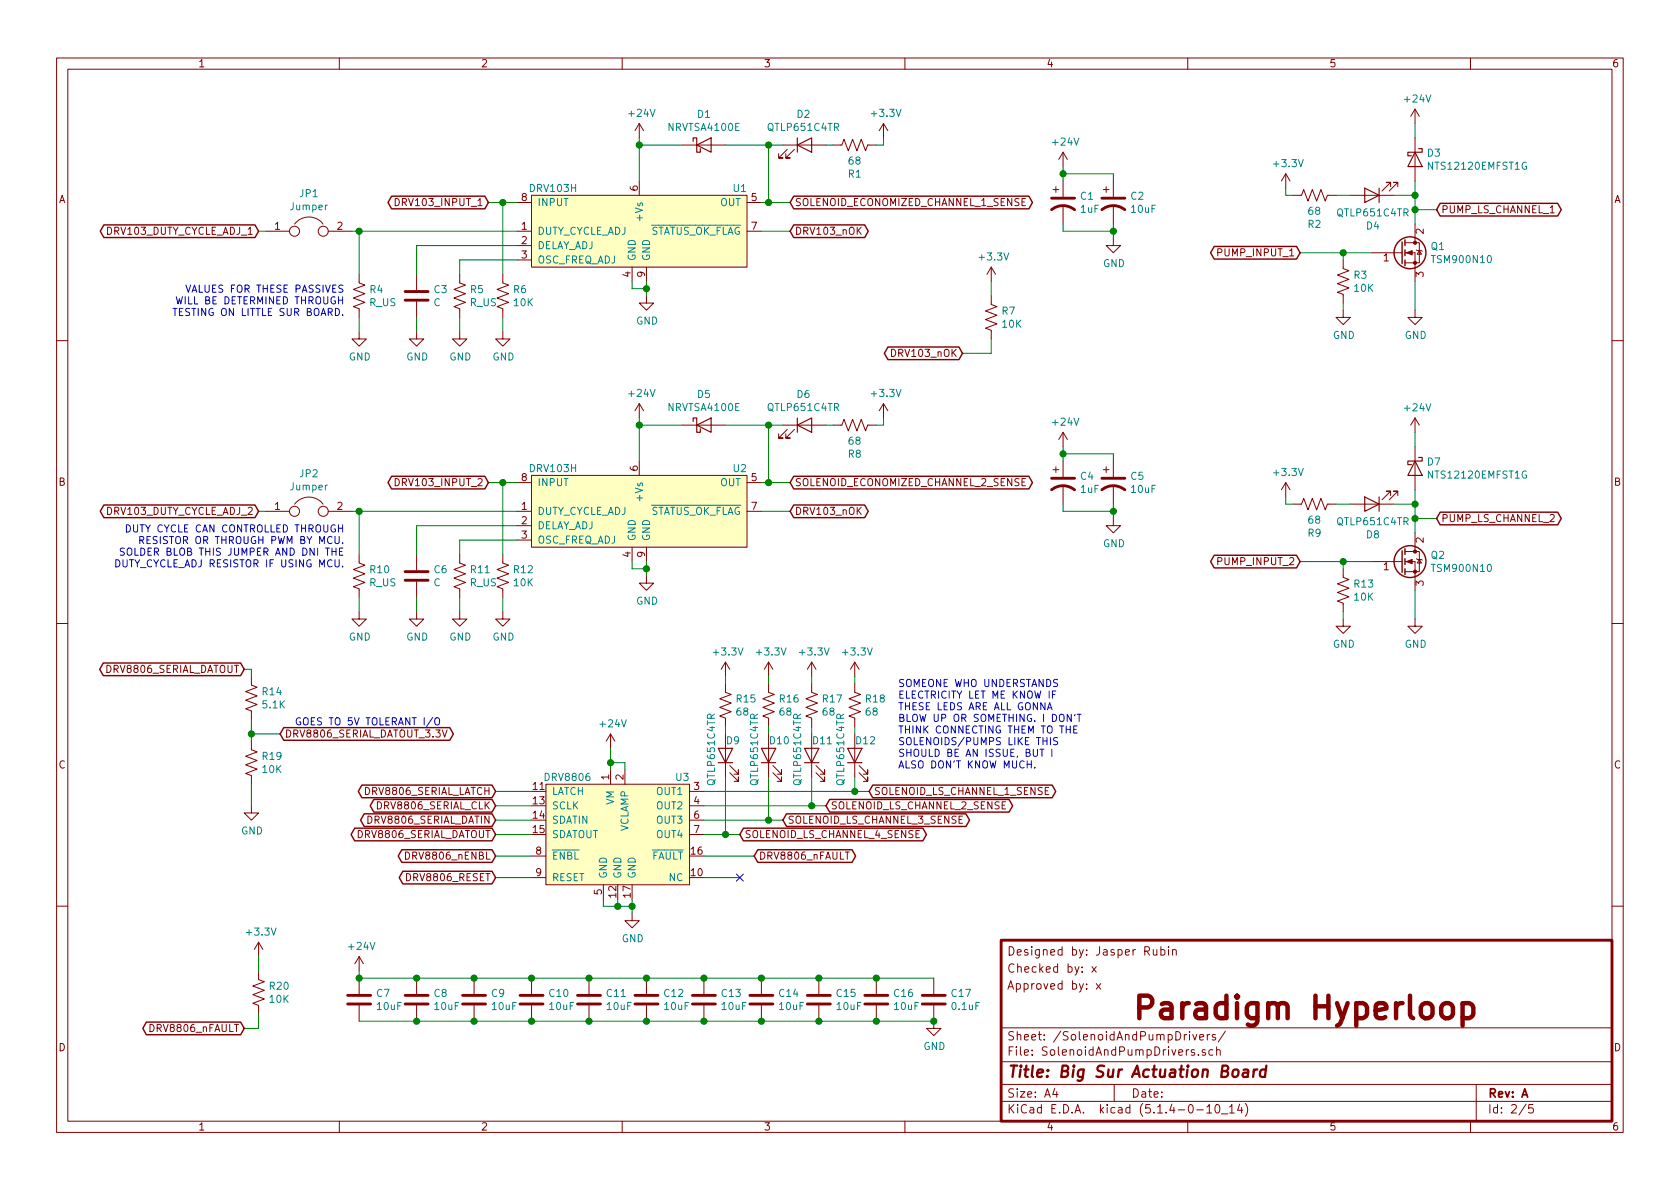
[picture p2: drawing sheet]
<svg xmlns="http://www.w3.org/2000/svg" width="297mm" height="210mm" viewBox="0 0 297 210" stroke-linecap="round" stroke-linejoin="round" font-family="sans-serif">
<g fill="none" stroke="#840000" stroke-width=".51">
<path d="M185.9 37.1a3.3 3.3 0 0 1 4.1 0M185.9 35h4.1M194.8 37.1a3.3 3.3 0 0 1 4.1 0M194.8 35h4.1M71.6 53.1h4.1M71.6 51.6h4.1M185.9 86.6a3.3 3.3 0 0 1 4.1 0M185.9 84.6h4.1M194.8 86.6a3.3 3.3 0 0 1 4.1 0M194.8 84.6h4.1M71.6 102.6h4.1M71.6 101.1h4.1"/>
<path d="M61.5 177.5h4M61.5 176h4M71.6 177.5h4.1M71.6 176h4.1M81.8 177.5h4.1M81.8 176h4.1M91.9 177.5h4.1M91.9 176h4.1M102.1 177.5h4.1M102.1 176h4.1M112.3 177.5h4M112.3 176h4"/>
<path d="M122.4 177.5h4.1M122.4 176h4.1M132.6 177.5h4.1M132.6 176h4.1M142.7 177.5h4.1M142.7 176h4.1M152.9 177.5h4.1M152.9 176h4.1M163.1 177.5h4M163.1 176h4M177 166.3h108v32h-108z"/>
</g>
<g fill="none" stroke="#840000" stroke-width=".18">
<path d="M10 10.3h277v189.9h-277zM12 12.2h273v186.1h-273zM60 10.3v1.9M110 10.3v1.9M160 10.3v1.9M210 10.3v1.9M250.2 19.3v2.5M250.2 19.3l-.8 1.3M250.2 19.3l.8 1.3M260 10.3v1.9M52.1 39.6a3.2 3.2 0 0 1 5 0M69.9 35.1a.64 .64 0 0 1 .7 .6 .64 .64 0 0 1-.7 .7z"/>
<path d="M91.4 35.8h2.6M94 34.5h38.1v12.7h-38.1zM113 21.8v2.6M113 32v2.5M113 21.8l-.7 1.3M113 21.8l.8 1.3M120.6 25.6h7.7M132.1 35.8h2.5M138.4 25.6h7.6M139.2 26.4l-1.5 1.5h.7h-.7v-.7M140.5 26.4l-1.6 1.5h.8h-.8v-.7M147.3 25.6h1.5l.4-1 .8 2.1 .7-2.1 .8 2.1 .8-2.1 .7 2.1 .4-1.1h1.5"/>
<path d="M156.2 21.8l-.8 1.3M156.2 21.8v2.6M156.2 21.8l.8 1.3M186.2 33.5h1M186.7 33v1M188 26.9v2.6M188 32v2.8M188 36.3v3.3M188 26.9l-.8 1.3M188 26.9l.7 1.3M195.1 33.5h1M195.6 33v1"/>
<path d="M196.8 32v2.8M196.8 36.3v3.3M227.3 30.7v2.6M227.3 30.7l-.7 1.3M227.3 30.7l.8 1.3M228.6 34.5h1.5l.4-1 .8 2.1 .7-2.1 .8 2.1 .8-2.1 .7 2.1 .4-1.1h1.5M238.8 34.5h7.6M245.9 33v-.7h-.8h.8l-1.6 1.5M247.1 33v-.7h-.7h.7l-1.5 1.5M250.2 24.4v7.6M250.2 39.6v3.3M274.1 37.6h.7"/>
<path d="M47 40.9h4.2M58 40.9h4.2M63.5 48.5v1.5l1 .4-2 .8 2 .7-2 .8 2 .8-2 .7 1 .4v1.5M63.5 58.7v1.2h1.3l-1.3 1.3-1.3-1.3h1.3M73.7 58.7v1.2h1.2l-1.2 1.3-1.3-1.3h1.3M73.7 48.5v2.8M73.7 53.3v2.8M81.3 48.5v1.5l1 .4-2 .8 2 .7-2 .8 2 .8-2 .7 1 .4v1.5M81.3 58.7v1.2h1.2l-1.2 1.3-1.3-1.3h1.3M88.9 48.5v1.5l1 .4-2 .8 2 .7-2 .8 2 .8-2 .7 1 .4v1.5M88.9 58.7v1.2h1.3l-1.3 1.3-1.3-1.3h1.3M91.4 40.9h2.6"/>
<path d="M91.4 43.4h2.6M91.4 46h2.6M111.8 47.2v2.6M114.3 52.3v1.3h1.3l-1.3 1.3-1.3-1.3h1.3M114.3 47.2v2.6M132.1 40.9h2.5M175.3 52.3v1.5l1 .4-2.1 .8 2.1 .7-2.1 .8 2.1 .8-2.1 .7 1.1 .4v1.5M175.3 47.2v2.6M175.3 47.2l-.8 1.3M175.3 47.2l.7 1.3M196.8 42.2v1.2h1.3l-1.3 1.3-1.2-1.3h1.2M237.5 46v1.5l1 .4-2 .7 2 .8-2 .8 2 .7-2 .8 1 .4v1.5"/>
<path d="M237.5 54.9v1.2h1.3l-1.3 1.3-1.3-1.3h1.3M242.6 44.7h5M247.7 44.7h.2M248.4 44.7h1.8v5.1M248.4 42.9h1.8M250.2 42.9h.8v3.6h-2.6M250.2 54.9v1.2h1.3l-1.3 1.3-1.3-1.3h1.3M250.4 44.2l.2 .1h.7l.2 .1M251 44.3l.3 .7h-.7zM10 60.2h2M113 71.4l-.7 1.2M113 71.4v2.5"/>
<path d="M113 71.4l.8 1.2M120.6 75.2h7.7M138.4 75.2h7.6M139.2 75.9l-1.5 1.6h.7h-.7v-.8M140.5 75.9l-1.6 1.6h.8h-.8v-.8M147.3 75.2h1.5l.4-1 .8 2 .7-2 .8 2 .8-2 .7 2 .4-1h1.5M156.2 71.4v2.5M156.2 71.4l-.8 1.2M156.2 71.4l.8 1.2M188 76.4l-.8 1.3M188 76.4v2.6M188 76.4l.7 1.3"/>
<path d="M250.2 73.9v2.5M250.2 79v7.6M250.2 73.9l-.8 1.3M250.2 73.9l.8 1.3M285 60.2h2M47 90.4h4.2M52.1 89.1a3.2 3.2 0 0 1 5 0M58 90.4h4.2M63.5 98v1.6l1 .3-2 .8 2 .8-2 .7 2 .8-2 .8 1 .3v1.6M69.9 84.6a.64 .64 0 0 1 .7 .7 .64 .64 0 0 1-.7 .6zM73.7 98v2.8M81.3 98v1.6l1 .3-2 .8 2 .8-2 .7 2 .8-2 .8 1 .3v1.6"/>
<path d="M88.9 98v1.6l1 .3-2 .8 2 .8-2 .7 2 .8-2 .8 1 .3v1.6M91.4 90.4h2.6M91.4 93h2.6M91.4 95.5h2.6M91.4 85.3h2.6M94 84.1h38.1v12.7h-38.1zM111.8 96.8v2.5M113 81.5v2.6M114.3 96.8v2.5M132.1 90.4h2.5M132.1 85.3h2.5M186.2 83.1h1"/>
<path d="M186.7 82.5v1.1M188 81.5v2.8M188 85.8v3.3M195.1 83.1h1M195.6 82.5v1.1M196.8 91.7v1.3h1.3l-1.3 1.2-1.2-1.2h1.2M196.8 81.5v2.8M196.8 85.8v3.3M227.3 85.3l-.7 1.3M227.3 85.3v2.6M227.3 85.3l.8 1.3M228.6 89.1h1.5l.4-1 .8 2.1 .7-2.1 .8 2.1 .8-2.1 .7 2.1 .4-1.1h1.5"/>
<path d="M238.8 89.1h7.6M242.6 99.3h5M245.9 87.6v-.7h-.8h.8l-1.6 1.5M247.1 87.6v-.7h-.7h.7l-1.5 1.5M247.7 99.3h.2M248.4 99.3h1.8v5.1M248.4 97.5h1.8M250.2 97.5h.8v3.6h-2.6M250.2 94.2v3.3M250.4 98.8l.2 .1h.7l.2 .2M251 98.9l.3 .7h-.7zM10 110.3h2"/>
<path d="M44.4 119.6v1.6l1.1 .3-2.1 .8 2.1 .8-2.1 .7 2.1 .8-2.1 .7 1 .4v1.5M63.5 108.2v1.3h1.3l-1.3 1.2-1.3-1.2h1.3M73.7 108.2v1.3h1.2l-1.2 1.2-1.3-1.2h1.3M73.7 102.9v2.8M81.3 108.2v1.3h1.2l-1.2 1.2-1.3-1.2h1.3M88.9 108.2v1.3h1.3l-1.3 1.2-1.3-1.2h1.3M114.3 101.8v1.3h1.3l-1.3 1.3-1.3-1.3h1.3M128.3 117.1l-.8 1.3M128.3 117.1v2.5M128.3 117.1l.7 1.3M135.9 117.1v2.5M135.9 117.1l-.8 1.3"/>
<path d="M135.9 117.1l.8 1.3M143.5 117.1v2.5M143.5 117.1l-.8 1.3M143.5 117.1l.8 1.3M151.1 117.1v2.5M151.1 117.1l-.7 1.3M151.1 117.1l.8 1.3M237.5 100.6v1.5l1 .4-2 .7 2 .8-2 .8 2 .7-2 .8 1 .4v1.5M237.5 109.5v1.2h1.3l-1.3 1.3-1.3-1.3h1.3M250.2 109.5v1.2h1.3l-1.3 1.3-1.3-1.3h1.3M285 110.3h2M44.4 131.1v1.5l1.1 .4-2.1 .7 2.1 .8-2.1 .7 2.1 .8-2.1 .8 1 .4v1.5"/>
<path d="M78.2 129.1l.4 1.2 .4-1.2M96.5 138.7h25.4v17.8h-25.4zM107.9 129.8l-.7 1.3M107.9 129.8v2.5M107.9 136.1v2.6M107.9 129.8l.8 1.3M110.5 136.1v2.6M121.9 139.9h2.6M128.3 120.9v1.5l1 .4-2 .8 2 .7-2 .8 2 .8-2 .7 1 .4v1.5M128.3 129.8v7.6M129 136.6l1.6 1.6v-.8v.8h-.8M129 135.4l1.6 1.5v-.8v.8h-.8"/>
<path d="M135.9 120.9v1.5l1 .4-2 .8 2 .7-2 .8 2 .8-2 .7 1 .4v1.5M135.9 129.8v7.6M136.7 136.6l1.5 1.6v-.8v.8h-.8M136.7 135.4l1.5 1.5v-.8v.8h-.8M143.5 120.9v1.5l1 .4-2 .8 2 .7-2 .8 2 .8-2 .7 1 .4v1.5M143.5 129.8v7.6M144.3 136.6l1.5 1.6v-.8v.8h-.8M144.3 135.4l1.5 1.5v-.8v.8h-.8M151.1 120.9v1.5l1 .4-2 .8 2 .7-2 .8 2 .8-2 .7 1 .4v1.5M151.1 129.8v7.6M151.9 136.6l1.5 1.6v-.8v.8h-.7M151.9 135.4l1.5 1.5v-.8v.8h-.7"/>
<path d="M44.4 142.5v1.3h1.3l-1.3 1.2-1.2-1.2h1.2M71.7 150.7a.64 .64 0 0 1 .7 .6 .64 .64 0 0 1-.7 .6zM94 151.4h2.5M94 155.2h2.5M106.7 156.5v2.5M121.9 142.5h2.6M121.9 145h2.6M121.9 147.6h2.6M149.5 150.7h.7M10 160.2h2M45.7 171.7v1.5l1 .4-2 .8 2 .7-2 .8 2 .8-2 .7 1 .4v1.5M45.7 166.6v2.6"/>
<path d="M45.7 166.6l-.7 1.3M45.7 166.6l.8 1.3M63.5 169.2v2.5M63.5 173v2.8M63.5 177.8v2.8M63.5 169.2l-.8 1.2M63.5 169.2l.8 1.2M73.7 173v2.8M73.7 177.8v2.8M83.8 173v2.8M83.8 177.8v2.8M94 173v2.8"/>
<path d="M94 177.8v2.8M104.1 173v2.8M104.1 177.8v2.8M111.8 161.5v1.3h1.2l-1.2 1.3-1.3-1.3h1.3M114.3 173v2.8M114.3 177.8v2.8M124.5 173v2.8M124.5 177.8v2.8M134.6 173v2.8M134.6 177.8v2.8M144.8 173v2.8M144.8 177.8v2.8"/>
<path d="M154.9 173v2.8M154.9 177.8v2.8M165.1 177.8v4.1h1.3l-1.3 1.2-1.3-1.2h1.3M165.1 173v2.8M193.1 170.9l.7 1M193.8 173.9l.8 1M193.8 170.9l-.7 1M194.6 173.9l-.8 1M203.9 167.9l.1 .9 .3 .1 .2-.1M204.5 167.9v1M205.3 168l.4-.1 .3 .3-.1 .6-.2 .1-.4-.1M205.3 167.4v1.5"/>
<path d="M206.6 167.4v.2M206.6 167.9v1M207.3 168h.1a.37 .37 0 0 1 .6 .1v.8M207.3 167.9v1M285 160.2h2M60 198.3v1.9M110 198.3v1.9M160 198.3v1.9M177 194.8h108M177 191.8h108M177 187.8h108M177 181.8h108"/>
<path d="M186.5 192.5l-.4 1h1M186.8 193v1M197 191.8v3M210 198.3v1.9M210.9 182.9l.4 1 .3-1M211.2 185.7l-.4-.1-.2 .2 .1 .2 .5 .2v.3h-.6M211.6 196.3h1.2M211.9 186.5v.1M212.1 183.4l.7-.1v-.3l-.5-.1-.2 .2 .1 .7h.6M213.1 185.7l-.3-.1-.3 .2 .1 .2 .5 .2v.3h-.6M213.4 195.8l.4-.5v1.5M213.4 196.8h.8"/>
<path d="M213.5 182.9v1M214.5 185.7l-.5-.1-.3 .3 .1 .6 .2 .1 .5-.1M214.9 183l-.4-.1-.2 .2 .1 .3 .5 .1v.3h-.6M215 195.4l.3-.1a.94 .94 0 0 1 0 1.5 .8 .8 0 0 1-.6-.6 .8 .8 0 0 1 .3-.8zM215.1 185.7l.2-.1 .4 .1v.9M215.1 185.1v1.5M216 197h1.1M216.7 182.3l-1.3 2M217.4 195.8l.4-.5v1.5M217.4 196.8h.8M219.2 195.2l-.4 1.1h.9M219.5 195.8v1"/>
<path d="M220.2 195.1a1.71 1.71 0 0 1 0 2.3M260 198.3v1.9M261 191.8v6.5M269.8 195.2l-1.2 2M271 195.3h-.7v.7l.2-.1 .5 .1 .1 .2-.1 .5-.2 .1-.5-.1"/>
<circle cx="52.1" cy="40.9" r=".89"/>
<circle cx="57.1" cy="40.9" r=".89"/>
<circle cx="52.1" cy="90.4" r=".89"/>
<circle cx="57.1" cy="90.4" r=".89"/>
</g>
<path d="M219.9 189.2h.7v1.2M220.7 189.6l-.7 .1a.4 .4 0 0 0-.3 .3 .4 .4 0 0 0 .2 .4l.7-.1M221.7 189.1l-.1 1.3M222.3 189.1a.55 .55 0 0 0-.6 .4M223.8 189.2a.68 .68 0 0 0-1 .3v.8l.3 .1 .6-.1M223.9 188.4l-.3 2" fill="none" stroke="#840000" stroke-width=".41"/>
<path d="M255 177.8a1.09 1.09 0 0 1 1.1-.4 1.09 1.09 0 0 1 .8 .7v1.2a1.08 1.08 0 0 1-1 .8 1.08 1.08 0 0 1-1.1-.8v-1.2zM258.6 177.6a1.3 1.3 0 0 1 1.7 .2l.2 .3v1.2l-.2 .4-.6 .4h-.7l-.4-.2M258.6 177.4v4" fill="none" stroke="#840000" stroke-width=".79"/>
<g fill="none" stroke="#840000" stroke-width=".2">
<path d="M122.6 25v-.6h.6v2.5h.6v-.6M123.2 25.6l2.5-1.2v2.5zM141 25.6l2.5-1.2v2.5zM141 24.4v2.5M241.3 33.3l2.5 1.2-2.5 1.3zM243.8 33.3v2.5M250.2 26.9l1.3 2.6h-2.6zM250.8 26.3h.7v.6h-2.6v.7h.7M122.6 74.5v-.6h.6v2.5h.6v-.6M123.2 75.2l2.5-1.3v2.5zM141 75.2l2.5-1.3v2.5zM141 73.9v2.5"/>
<path d="M241.3 87.9l2.5 1.2-2.5 1.3zM243.8 87.9v2.5M250.2 81.5l1.3 2.6h-2.6zM250.8 80.9h.7v.6h-2.6v.7h.7M127 132.3h2.5l-1.2 2.6zM127 134.9h2.5M134.6 132.3h2.6l-1.3 2.6zM134.6 134.9h2.6M142.2 132.3h2.6l-1.3 2.6zM142.2 134.9h2.6M149.9 132.3h2.5l-1.3 2.6zM149.9 134.9h2.5"/>
</g>
<g fill="#ffffc2" stroke="#ffffc2" stroke-width=".18">
<path d="M96.5 138.7h25.4v17.8h-25.4z"/>
<path d="M94 84.1h38.1v12.7h-38.1z"/>
<path d="M94 34.5h38.1v12.7h-38.1z"/>
</g>
<g fill="none" stroke="#840000" stroke-width=".25">
<path d="M18.4 39.8h26.7l.6 1.1-.6 1.1h-26.7l-.7-1.1zM69.2 34.7h16.5l.7 1.1-.7 1.1h-16.5l-.6-1.1zM140.3 34.7h41.6l.6 1.1-.6 1.1h-41.6l-.6-1.1zM140.3 39.8h12.6l.6 1.1-.6 1.1h-12.6l-.6-1.1zM254.6 36h20.8l.6 1.1-.6 1.1h-20.8l-.6-1.1zM214.7 43.6h14.5l.7 1.1-.7 1.1h-14.5l-.7-1.1zM247.9 42.8v3.8M248.4 42.4v1M248.4 44.2v1M248.4 46v1M157 61.4h12.5l.7 1.1-.7 1.1h-12.5l-.6-1.1zM18.4 89.3h26.7l.6 1.1-.6 1.1h-26.7l-.7-1.1z"/>
<path d="M69.2 84.2h16.5l.7 1.1-.7 1.2h-16.5l-.6-1.2zM140.3 84.2h41.6l.6 1.1-.6 1.2h-41.6l-.6-1.2zM140.3 89.3h12.6l.6 1.1-.6 1.1h-12.6l-.6-1.1zM214.7 98.2h14.5l.7 1.1-.7 1.1h-14.5l-.7-1.1zM247.9 97.4v3.8M248.4 97v1M248.4 98.8v1M254.6 90.6h20.8l.6 1.1-.6 1.1h-20.8l-.6-1.1zM18.3 117.2h24.2l.7 1.2-.7 1.1h-24.2l-.7-1.1zM248.4 100.6v1M50.2 128.7h29.3l.7 1.1-.7 1.1h-29.3l-.7-1.1zM64 138.8h23l.6 1.1-.6 1.2h-23l-.7-1.2z"/>
<path d="M154.3 138.8h31.7l.7 1.1-.7 1.2h-31.7l-.6-1.2zM62.7 146.5h24.3l.6 1.1-.6 1.1h-24.3l-.6-1.1zM64.4 143.9h22.6l.6 1.1-.6 1.1h-22.6l-.6-1.1zM66.1 141.4h20.9l.6 1.1-.6 1.1h-20.9l-.6-1.1zM71 150.3h16l.6 1.1-.6 1.1h-16l-.6-1.1zM71.2 154.1h15.8l.6 1.1-.6 1.1h-15.8l-.6-1.1zM131.4 146.5h31.8l.6 1.1-.6 1.1h-31.8l-.6-1.1zM134 150.3h16.6l.7 1.1-.7 1.1h-16.6l-.7-1.1zM139.1 143.9h31.7l.6 1.1-.6 1.1h-31.7l-.7-1.1zM146.7 141.4h31.7l.6 1.1-.6 1.1h-31.7l-.7-1.1zM25.9 180.7h16.6l.7 1.2-.7 1.1h-16.6l-.7-1.1z"/>
<circle cx="249.3" cy="44.7" r="2.82"/>
<circle cx="249.3" cy="99.3" r="2.82"/>
</g>
<g fill="#840000" stroke="#840000" stroke-width=".18">
<path d="M248.7 44.7l1-.4v.8z"/>
<path d="M248.7 99.3l1-.4v.8z"/>
<circle cx="250.2" cy="46.5" r=".28"/>
<circle cx="250.2" cy="42.9" r=".28"/>
<circle cx="250.2" cy="101.1" r=".28"/>
<circle cx="250.2" cy="97.5" r=".28"/>
</g>
<g fill="none" stroke="#008400" stroke-width=".18">
<path d="M86.4 35.8h5M88.9 35.8v12.7M113 25.6h7.6M113 24.4v7.6M128.3 25.6h10.1M134.6 35.8h5.1M135.9 25.6v10.2M146 25.6h1.3M156.2 24.4v1.2h-1.3M188 30.7h8.8v1.3M188 29.5v2.5M188 39.6v1.3h8.8"/>
<path d="M196.8 39.6v2.6M227.3 33.3v1.2h1.3M236.2 34.5h2.6M246.4 34.5h3.8M250.2 21.8v2.6M250.2 32v7.6M250.2 37.1h3.8M45.7 40.9h1.3M62.2 40.9h29.2M63.5 40.9v7.6M63.5 56.1v2.6M73.7 56.1v2.6"/>
<path d="M81.3 56.1v2.6M88.9 56.1v2.6M91.4 46h-10.1v2.5M91.4 43.4h-17.7v5.1M111.8 49.8v1.2h2.5M114.3 49.8v2.5M134.6 40.9h5.1M175.3 59.9v2.6h-5.1M175.3 49.8v2.5M229.9 44.7h12.7M237.5 44.7v1.3M237.5 53.6v1.3"/>
<path d="M250.2 49.8v5.1M113 73.9v7.6M113 75.2h7.6M128.3 75.2h10.1M135.9 75.2v10.1M146 75.2h1.3M156.2 73.9v1.3h-1.3M188 79v2.5M250.2 76.4v2.6M45.7 90.4h1.3M62.2 90.4h29.2M63.5 90.4v7.6"/>
<path d="M86.4 85.3h5M88.9 85.3v12.7M91.4 95.5h-10.1v2.5M91.4 93h-17.7v5M111.8 99.3v1.3h2.5M114.3 99.3v2.5M134.6 90.4h5.1M134.6 85.3h5.1M188 80.3h8.8v1.2M188 89.1v1.3h8.8M196.8 89.1v2.6M227.3 87.9v1.2h1.3"/>
<path d="M229.9 99.3h12.7M236.2 89.1h2.6M237.5 99.3v1.3M246.4 89.1h3.8M250.2 86.6v7.6M250.2 91.7h3.8M43.2 118.4h1.2v1.2M63.5 105.7v2.5M73.7 105.7v2.5M81.3 105.7v2.5M88.9 105.7v2.5M128.3 119.6v1.3"/>
<path d="M135.9 119.6v1.3M143.5 119.6v1.3M151.1 119.6v1.3M237.5 108.2v1.3M250.2 104.4v5.1M44.4 127.2v3.9M44.4 138.7v3.8M44.4 129.8h5.1M87.6 139.9h6.4M107.9 132.3v3.8M107.9 134.9h2.6v1.2M124.5 139.9h29.2"/>
<path d="M128.3 128.5v1.3M128.3 137.4v10.2M135.9 128.5v1.3M135.9 137.4v7.6M143.5 128.5v1.3M143.5 137.4v5.1M151.1 128.5v1.3M151.1 137.4v2.5M87.6 147.6h6.4M87.6 145h6.4M87.6 142.5h6.4M87.6 151.4h6.4"/>
<path d="M87.6 155.2h6.4M106.7 159v1.3h5.1M109.2 159v1.3M111.8 159v2.5M124.5 147.6h6.3M124.5 145h13.9M124.5 142.5h21.5M124.5 151.4h8.8M124.5 155.2h6.3M45.7 169.2v2.5M45.7 179.3v2.6h-2.5M63.5 171.7v1.3h101.6"/>
<path d="M63.5 180.6h101.6"/>
</g>
<g fill="none" stroke="#0000c2" stroke-width=".18">
<path d="M30.6 54.5h.7M30.9 54.5v1.3M31.2 52.5l.3 1.2 .2-.9 .3 .9 .3-1.2M32.9 50.4l.4 1.3 .4-1.3M20.5 99a.64 .64 0 0 1 .7 .6 .64 .64 0 0 1-.7 .6zM22 97l-.5-.1-.2 .1v.4l.6 .3 .1 .3-.3 .2-.4-.1M22.4 92.8a.64 .64 0 0 1 .7 .6 .64 .64 0 0 1-.7 .7zM22.5 97.1l.2-.1a.42 .42 0 0 1 .6 .1 .88 .88 0 0 1-.3 1.1l-.3-.1a1.07 1.07 0 0 1-.2-1zM24.7 95.5h.6l.1-.5-.2-.1h-.5v1.2M25 95.5l.4 .6M26 95.5h.4M26.6 94.9h-.6v1.2h.6"/>
<path d="M76.5 126.9l-1.1 1.6M76.9 127.1l.3-.2a.45 .45 0 0 1 .5 .4v.5l-.2 .3h-.5a1 1 0 0 1-.1-1zM181.6 135.1h.7M182.3 134.5v1.3M183 135.7v.1M183.8 132.5h.8M184.2 132.5v1.3M185.2 125.5l.4-1.2 .4 1.2M185.3 125.2h.6M185.7 130.4v1.3M186 132.5v1.3M186.1 122.8h.4"/>
<path d="M186.7 122.2h-.6v1.3M187 130.5l-.5-.1-.2 .3 .1 .3 .5 .2v.4l-.1 .1-.5-.1M189.4 126.3v1.3l-.7-1.3v1.3M189.8 129h.5M190.1 126.3l-.1 .3M190.4 128.4h-.6v1.2h.6M190.4 126.3h.8M190.8 126.3v1.3"/>
</g>
<g fill="#008400" stroke="#008400" stroke-width=".25">
<circle cx="114.3" cy="180.6" r=".51"/>
<circle cx="104.1" cy="173" r=".51"/>
<circle cx="114.3" cy="173" r=".51"/>
<circle cx="124.5" cy="173" r=".51"/>
<circle cx="94" cy="173" r=".51"/>
<circle cx="124.5" cy="180.6" r=".51"/>
<circle cx="94" cy="180.6" r=".51"/>
<circle cx="114.3" cy="51" r=".51"/>
<circle cx="134.6" cy="173" r=".51"/>
<circle cx="83.8" cy="173" r=".51"/>
<circle cx="250.2" cy="34.5" r=".51"/>
<circle cx="83.8" cy="180.6" r=".51"/>
<circle cx="114.3" cy="100.6" r=".51"/>
<circle cx="144.8" cy="173" r=".51"/>
<circle cx="144.8" cy="180.6" r=".51"/>
<circle cx="73.7" cy="173" r=".51"/>
<circle cx="135.9" cy="85.3" r=".51"/>
<circle cx="154.9" cy="173" r=".51"/>
<circle cx="113" cy="25.6" r=".51"/>
<circle cx="154.9" cy="180.6" r=".51"/>
<circle cx="165.1" cy="180.6" r=".51"/>
<circle cx="108" cy="134.9" r=".51"/>
<circle cx="63.5" cy="40.9" r=".51"/>
<circle cx="88.9" cy="85.3" r=".51"/>
<circle cx="73.7" cy="180.6" r=".51"/>
<circle cx="188" cy="30.7" r=".51"/>
<circle cx="135.9" cy="35.8" r=".51"/>
<circle cx="134.6" cy="180.6" r=".51"/>
<circle cx="63.5" cy="173" r=".51"/>
<circle cx="88.9" cy="35.8" r=".51"/>
<circle cx="196.9" cy="40.9" r=".51"/>
<circle cx="63.5" cy="90.4" r=".51"/>
<circle cx="151.1" cy="139.9" r=".51"/>
<circle cx="143.5" cy="142.5" r=".51"/>
<circle cx="109.2" cy="160.3" r=".51"/>
<circle cx="135.9" cy="145" r=".51"/>
<circle cx="113" cy="75.2" r=".51"/>
<circle cx="128.3" cy="147.6" r=".51"/>
<circle cx="44.5" cy="129.8" r=".51"/>
<circle cx="188" cy="80.3" r=".51"/>
<circle cx="250.2" cy="37.1" r=".51"/>
<circle cx="237.5" cy="99.3" r=".51"/>
<circle cx="250.2" cy="91.7" r=".51"/>
<circle cx="104.1" cy="180.6" r=".51"/>
<circle cx="196.9" cy="90.4" r=".51"/>
<circle cx="111.8" cy="160.3" r=".51"/>
<circle cx="135.9" cy="75.2" r=".51"/>
<circle cx="135.9" cy="25.6" r=".51"/>
<circle cx="250.2" cy="89.1" r=".51"/>
<circle cx="237.5" cy="44.7" r=".51"/>
</g>
<path d="M130.2 154.6l1.2 1.2M131.4 154.6l-1.2 1.2" fill="none" stroke="#000084" stroke-width=".18"/>
<text font-size="5.6" fill="#840000" x="200" y="180.2">Paradigm Hyperloop</text>
<text font-size="2.8" fill="#840000" x="178" y="190.5">Title: Big Sur Actuation Board</text>
<g font-size="2.1" fill="#840000">
<text x="178" y="172">Checked by: x</text>
<text x="178" y="169">Designed by: Jasper Rubin</text>
<text x="178" y="175">Approved by: x</text>
<text x="178" y="184">Sheet: /SolenoidAndPumpDrivers/</text>
<text x="178" y="186.7">File: SolenoidAndPumpDrivers.sch</text>
<text x="178" y="196.9">KiCad E.D.A. kicad (5.1.4-0-10_14)</text>
<text x="178" y="194.1">Size: A4</text>
<text x="200" y="194.1">Date:</text>
<text x="263" y="194.1">Rev: A</text>
<text x="263" y="196.9">Id: 2/5</text>
</g>
<g font-size="1.8" fill="#840000">
<text x="35" y="11.9">1</text>
<text x="85" y="11.9">2</text>
<text x="135" y="11.9">3</text>
<text x="185" y="11.9">4</text>
<text x="235" y="11.9">5</text>
<text x="285" y="11.9">6</text>
<text x="10.4" y="35.9">A</text>
<text x="92.2" y="35.6">8</text>
<text x="112.8" y="33.8" transform="rotate(-90 112.8 33.8)">6</text>
<text x="132.9" y="35.6">5</text>
<text x="285.4" y="35.9">A</text>
<text x="19" y="41.5">DRV103_DUTY_CYCLE_ADJ_1</text>
<text x="48.6" y="40.6">1</text>
<text x="59.6" y="40.6">2</text>
<text x="70.6" y="36.4">DRV103_INPUT_1</text>
<text x="92.2" y="40.6">1</text>
<text x="132.9" y="40.6">7</text>
<text x="140.5" y="36.4">SOLENOID_ECONOMIZED_CHANNEL_1_SENSE</text>
<text x="140.5" y="41.5">DRV103_nOK</text>
<text x="251.7" y="41.4" transform="rotate(-90 251.7 41.4)">2</text>
<text x="254.8" y="37.7">PUMP_LS_CHANNEL_1</text>
<text x="92.2" y="43.2">2</text>
<text x="92.2" y="45.7">3</text>
<text x="215.7" y="45.3">PUMP_INPUT_1</text>
<text x="244.6" y="46.2">1</text>
<text x="111.5" y="49" transform="rotate(-90 111.5 49)">4</text>
<text x="114" y="49" transform="rotate(-90 114 49)">9</text>
<text x="251.7" y="49" transform="rotate(-90 251.7 49)">3</text>
<text x="158" y="63.1">DRV103_nOK</text>
<text x="112.8" y="83.3" transform="rotate(-90 112.8 83.3)">6</text>
<text x="10.4" y="85.9">B</text>
<text x="70.6" y="86">DRV103_INPUT_2</text>
<text x="92.2" y="85.1">8</text>
<text x="132.9" y="85.1">5</text>
<text x="140.5" y="86">SOLENOID_ECONOMIZED_CHANNEL_2_SENSE</text>
<text x="285.4" y="85.9">B</text>
<text x="19" y="91.1">DRV103_DUTY_CYCLE_ADJ_2</text>
<text x="48.6" y="90.2">1</text>
<text x="59.6" y="90.2">2</text>
<text x="92.2" y="90.2">1</text>
<text x="92.2" y="92.7">2</text>
<text x="92.2" y="95.2">3</text>
<text x="132.9" y="90.2">7</text>
<text x="140.5" y="91.1">DRV103_nOK</text>
<text x="251.7" y="96" transform="rotate(-90 251.7 96)">2</text>
<text x="254.8" y="92.3">PUMP_LS_CHANNEL_2</text>
<text x="111.5" y="98.5" transform="rotate(-90 111.5 98.5)">4</text>
<text x="114" y="98.5" transform="rotate(-90 114 98.5)">9</text>
<text x="215.7" y="99.9">PUMP_INPUT_2</text>
<text x="244.6" y="100.8">1</text>
<text x="251.7" y="103.6" transform="rotate(-90 251.7 103.6)">3</text>
<text x="18.9" y="119">DRV8806_SERIAL_DATOUT</text>
<text x="50.3" y="130.4">DRV8806_SERIAL_DATOUT_3.3V</text>
<text x="10.4" y="135.9">C</text>
<text x="107.7" y="137.9" transform="rotate(-90 107.7 137.9)">1</text>
<text x="110.2" y="137.9" transform="rotate(-90 110.2 137.9)">2</text>
<text x="285.4" y="135.9">C</text>
<text x="64.7" y="140.6">DRV8806_SERIAL_LATCH</text>
<text x="67.1" y="143.1">DRV8806_SERIAL_CLK</text>
<text x="94.3" y="139.7">11</text>
<text x="94.3" y="142.2">13</text>
<text x="122.7" y="139.7">3</text>
<text x="122.7" y="142.2">4</text>
<text x="146.8" y="143.1">SOLENOID_LS_CHANNEL_2_SENSE</text>
<text x="154.5" y="140.6">SOLENOID_LS_CHANNEL_1_SENSE</text>
<text x="63.3" y="148.2">DRV8806_SERIAL_DATOUT</text>
<text x="65.3" y="145.7">DRV8806_SERIAL_DATIN</text>
<text x="94.3" y="144.8">14</text>
<text x="94.3" y="147.3">15</text>
<text x="122.7" y="144.8">6</text>
<text x="122.7" y="147.3">7</text>
<text x="131.6" y="148.2">SOLENOID_LS_CHANNEL_4_SENSE</text>
<text x="139.2" y="145.7">SOLENOID_LS_CHANNEL_3_SENSE</text>
<text x="72.3" y="155.8">DRV8806_RESET</text>
<text x="72.3" y="152">DRV8806_nENBL</text>
<text x="94.8" y="151.1">8</text>
<text x="94.8" y="154.9">9</text>
<text x="122.2" y="154.9">10</text>
<text x="122.2" y="151.1">16</text>
<text x="134.1" y="152">DRV8806_nFAULT</text>
<text x="106.4" y="158.2" transform="rotate(-90 106.4 158.2)">5</text>
<text x="109" y="158.7" transform="rotate(-90 109 158.7)">12</text>
<text x="111.5" y="158.7" transform="rotate(-90 111.5 158.7)">17</text>
<text x="10.4" y="185.9">D</text>
<text x="26.9" y="182.5">DRV8806_nFAULT</text>
<text x="285.4" y="185.9">D</text>
<text x="35" y="199.9">1</text>
<text x="85" y="199.9">2</text>
<text x="135" y="199.9">3</text>
<text x="185" y="199.9">4</text>
<text x="235" y="199.9">5</text>
<text x="285" y="199.9">6</text>
</g>
<g font-size="1.8" fill="#008484">
<text x="111.3" y="20.7">+24V</text>
<text x="118.3" y="23.2">NRVTSA4100E</text>
<text x="123.3" y="20.8">D1</text>
<text x="135.9" y="23.2">QTLP651C4TR</text>
<text x="140.9" y="20.8">D2</text>
<text x="154.3" y="20.7">+3.3V</text>
<text x="248.5" y="18.1">+24V</text>
<text x="150.1" y="29.1">68</text>
<text x="186.3" y="25.7">+24V</text>
<text x="225.4" y="29.6">+3.3V</text>
<text x="252.4" y="27.7">D3</text>
<text x="53" y="34.9">JP1</text>
<text x="93.8" y="34">DRV103H</text>
<text x="129.7" y="34">U1</text>
<text x="150" y="31.4">R1</text>
<text x="191.1" y="35.3">C1</text>
<text x="200" y="35.3">C2</text>
<text x="252.8" y="30">NTS12120EMFST1G</text>
<text x="51.4" y="37.2">Jumper</text>
<text x="95" y="41.5">DUTY_CYCLE_ADJ</text>
<text x="95" y="36.4">INPUT</text>
<text x="113.7" y="38.8" transform="rotate(-90 113.7 38.8)">+Vs</text>
<text x="114.6" y="41.5">STATUS_OK_FLAG</text>
<text x="127.3" y="36.4">OUT</text>
<text x="191.1" y="37.6">1uF</text>
<text x="200.1" y="37.6">10uF</text>
<text x="231.3" y="40.3">R2</text>
<text x="231.4" y="38">68</text>
<text x="236.6" y="38.3">QTLP651C4TR</text>
<text x="241.6" y="40.6">D4</text>
<text x="95" y="44.1">DELAY_ADJ</text>
<text x="95" y="46.6">OSC_FREQ_ADJ</text>
<text x="112.4" y="46.2" transform="rotate(-90 112.4 46.2)">GND</text>
<text x="114.9" y="46.2" transform="rotate(-90 114.9 46.2)">GND</text>
<text x="173.3" y="46.1">+3.3V</text>
<text x="195" y="47.2">GND</text>
<text x="253.1" y="44.2">Q1</text>
<text x="253.5" y="46.5">TSM900N10</text>
<text x="65.4" y="51.8">R4</text>
<text x="76.8" y="51.8">C3</text>
<text x="83.2" y="51.8">R5</text>
<text x="90.8" y="51.8">R6</text>
<text x="239.4" y="49.3">R3</text>
<text x="239.5" y="51.6">10K</text>
<text x="65.3" y="54.1">R_US</text>
<text x="76.7" y="54.1">C</text>
<text x="83.1" y="54.1">R_US</text>
<text x="90.9" y="54.1">10K</text>
<text x="112.5" y="57.4">GND</text>
<text x="177.2" y="55.6">R7</text>
<text x="177.3" y="58">10K</text>
<text x="235.7" y="59.9">GND</text>
<text x="248.4" y="59.9">GND</text>
<text x="61.7" y="63.7">GND</text>
<text x="71.8" y="63.7">GND</text>
<text x="79.5" y="63.7">GND</text>
<text x="87.1" y="63.7">GND</text>
<text x="111.3" y="70.2">+24V</text>
<text x="123.3" y="70.4">D5</text>
<text x="140.9" y="70.4">D6</text>
<text x="154.3" y="70.2">+3.3V</text>
<text x="118.3" y="72.7">NRVTSA4100E</text>
<text x="135.9" y="72.7">QTLP651C4TR</text>
<text x="186.3" y="75.3">+24V</text>
<text x="248.5" y="72.7">+24V</text>
<text x="93.8" y="83.5">DRV103H</text>
<text x="129.7" y="83.5">U2</text>
<text x="150" y="80.9">R8</text>
<text x="150.1" y="78.6">68</text>
<text x="252.4" y="82.3">D7</text>
<text x="51.4" y="86.7">Jumper</text>
<text x="53" y="84.4">JP2</text>
<text x="95" y="86">INPUT</text>
<text x="113.7" y="88.3" transform="rotate(-90 113.7 88.3)">+Vs</text>
<text x="127.3" y="86">OUT</text>
<text x="191.1" y="84.9">C4</text>
<text x="191.1" y="87.2">1uF</text>
<text x="200" y="84.9">C5</text>
<text x="200.1" y="87.2">10uF</text>
<text x="225.4" y="84.2">+3.3V</text>
<text x="252.8" y="84.6">NTS12120EMFST1G</text>
<text x="95" y="91.1">DUTY_CYCLE_ADJ</text>
<text x="95" y="93.6">DELAY_ADJ</text>
<text x="112.4" y="95.8" transform="rotate(-90 112.4 95.8)">GND</text>
<text x="114.6" y="91.1">STATUS_OK_FLAG</text>
<text x="114.9" y="95.8" transform="rotate(-90 114.9 95.8)">GND</text>
<text x="231.3" y="94.9">R9</text>
<text x="231.4" y="92.6">68</text>
<text x="236.6" y="92.9">QTLP651C4TR</text>
<text x="241.6" y="95.2">D8</text>
<text x="65.5" y="101.4">R10</text>
<text x="76.8" y="101.4">C6</text>
<text x="83.3" y="101.4">R11</text>
<text x="90.9" y="101.4">R12</text>
<text x="95" y="96.1">OSC_FREQ_ADJ</text>
<text x="195" y="96.8">GND</text>
<text x="253.1" y="98.8">Q2</text>
<text x="253.5" y="101.1">TSM900N10</text>
<text x="65.3" y="103.7">R_US</text>
<text x="76.7" y="103.7">C</text>
<text x="83.1" y="103.7">R_US</text>
<text x="90.9" y="103.7">10K</text>
<text x="112.5" y="106.9">GND</text>
<text x="239.5" y="103.9">R13</text>
<text x="239.5" y="106.2">10K</text>
<text x="61.7" y="113.3">GND</text>
<text x="71.8" y="113.3">GND</text>
<text x="79.5" y="113.3">GND</text>
<text x="87.1" y="113.3">GND</text>
<text x="126.3" y="115.9">+3.3V</text>
<text x="133.9" y="115.9">+3.3V</text>
<text x="141.6" y="115.9">+3.3V</text>
<text x="149.2" y="115.9">+3.3V</text>
<text x="235.7" y="114.5">GND</text>
<text x="248.4" y="114.5">GND</text>
<text x="46.5" y="123">R14</text>
<text x="46.5" y="125.3">5.1K</text>
<text x="130.3" y="124.2">R15</text>
<text x="137.9" y="124.2">R16</text>
<text x="145.5" y="124.2">R17</text>
<text x="153.1" y="124.2">R18</text>
<text x="106.2" y="128.6">+24V</text>
<text x="128.5" y="131.6">D9</text>
<text x="130.3" y="126.5">68</text>
<text x="136.2" y="131.6">D10</text>
<text x="137.9" y="126.5">68</text>
<text x="143.8" y="131.6">D11</text>
<text x="145.5" y="126.5">68</text>
<text x="151.4" y="131.6">D12</text>
<text x="153.2" y="126.5">68</text>
<text x="46.5" y="134.4">R19</text>
<text x="46.5" y="136.7">10K</text>
<text x="96.5" y="138.1">DRV8806</text>
<text x="97.5" y="140.6">LATCH</text>
<text x="97.5" y="143.1">SCLK</text>
<text x="108.6" y="142.3" transform="rotate(-90 108.6 142.3)">VM</text>
<text x="116.2" y="140.6">OUT1</text>
<text x="116.2" y="143.1">OUT2</text>
<text x="119.5" y="138.1">U3</text>
<text x="126.4" y="138.7" transform="rotate(-90 126.4 138.7)">QTLP651C4TR</text>
<text x="134" y="138.7" transform="rotate(-90 134 138.7)">QTLP651C4TR</text>
<text x="141.7" y="138.7" transform="rotate(-90 141.7 138.7)">QTLP651C4TR</text>
<text x="149.3" y="138.7" transform="rotate(-90 149.3 138.7)">QTLP651C4TR</text>
<text x="42.6" y="147.6">GND</text>
<text x="97.5" y="145.7">SDATIN</text>
<text x="97.5" y="148.2">SDATOUT</text>
<text x="111.1" y="147.2" transform="rotate(-90 111.1 147.2)">VCLAMP</text>
<text x="116.2" y="145.7">OUT3</text>
<text x="116.2" y="148.2">OUT4</text>
<text x="97.5" y="152">ENBL</text>
<text x="97.5" y="155.8">RESET</text>
<text x="107.3" y="155.4" transform="rotate(-90 107.3 155.4)">GND</text>
<text x="109.9" y="155.4" transform="rotate(-90 109.9 155.4)">GND</text>
<text x="112.4" y="155.4" transform="rotate(-90 112.4 155.4)">GND</text>
<text x="115.1" y="152">FAULT</text>
<text x="118.3" y="155.8">NC</text>
<text x="43.8" y="165.4">+3.3V</text>
<text x="61.8" y="168">+24V</text>
<text x="109.9" y="166.6">GND</text>
<text x="47.7" y="175">R20</text>
<text x="47.7" y="177.3">10K</text>
<text x="66.6" y="176.3">C7</text>
<text x="66.8" y="178.6">10uF</text>
<text x="76.8" y="176.3">C8</text>
<text x="76.9" y="178.6">10uF</text>
<text x="86.9" y="176.3">C9</text>
<text x="87.1" y="178.6">10uF</text>
<text x="97.2" y="176.3">C10</text>
<text x="97.2" y="178.6">10uF</text>
<text x="107.3" y="176.3">C11</text>
<text x="107.4" y="178.6">10uF</text>
<text x="117.5" y="176.3">C12</text>
<text x="117.6" y="178.6">10uF</text>
<text x="127.7" y="176.3">C13</text>
<text x="127.7" y="178.6">10uF</text>
<text x="137.8" y="176.3">C14</text>
<text x="137.9" y="178.6">10uF</text>
<text x="148" y="176.3">C15</text>
<text x="148" y="178.6">10uF</text>
<text x="158.1" y="176.3">C16</text>
<text x="158.2" y="178.6">10uF</text>
<text x="168.3" y="176.3">C17</text>
<text x="168.4" y="178.6">0.1uF</text>
<text x="163.3" y="185.7">GND</text>
</g>
<g font-size="1.8" fill="#0000c2">
<text x="32.1" y="53.8">WILL BE DETERMINED THROUGH</text>
<text x="33.8" y="51.8">VALUES FOR THESE PASSIVES</text>
<text x="32" y="55.9">TESTING ON LITTLE SUR BOARD.</text>
<text x="23.1" y="94.2">DUTY CYCLE CAN CONTROLLED THROUGH</text>
<text x="21.9" y="100.3">DUTY_CYCLE_ADJ RESISTOR IF USING MCU.</text>
<text x="23.8" y="98.3">SOLDER BLOB THIS JUMPER AND DNI THE</text>
<text x="26.6" y="96.2">RESISTOR OR THROUGH PWM BY MCU.</text>
<text x="158.7" y="121.5">SOMEONE WHO UNDERSTANDS</text>
<text x="158.7" y="123.5">ELECTRICITY LET ME KNOW IF</text>
<text x="158.7" y="125.6">THESE LEDS ARE ALL GONNA</text>
<text x="52.1" y="128.3">GOES TO 5V TOLERANT I/O</text>
<text x="158.7" y="127.7">BLOW UP OR SOMETHING. I DONT</text>
<text x="158.7" y="129.7">THINK CONNECTING THEM TO THE</text>
<text x="158.7" y="131.8">SOLENOIDS/PUMPS LIKE THIS</text>
<text x="158.7" y="133.8">SHOULD BE AN ISSUE, BUT I</text>
<text x="158.7" y="135.9">ALSO DONT KNOW MUCH.</text>
</g>
</svg>
